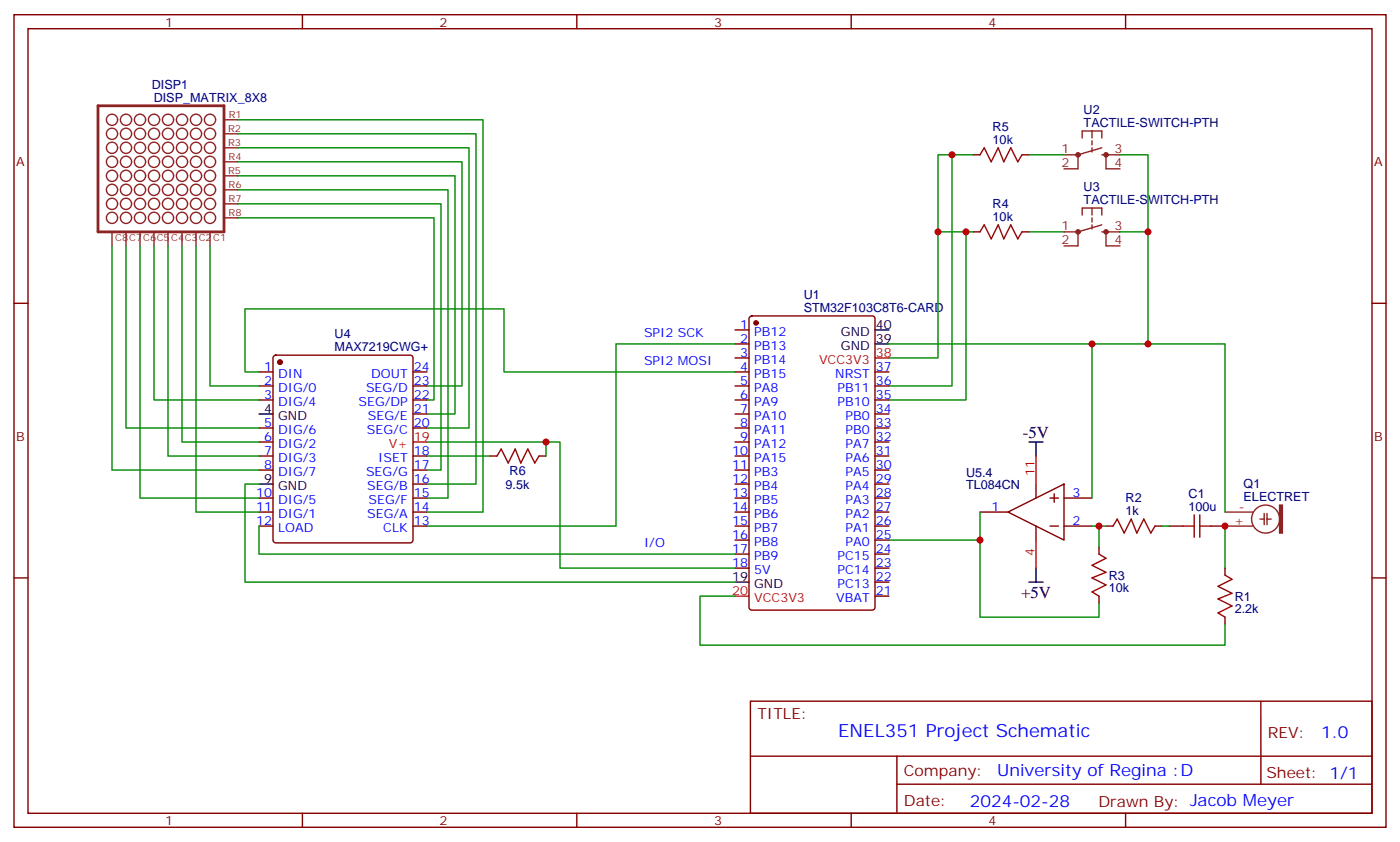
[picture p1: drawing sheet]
<svg xmlns="http://www.w3.org/2000/svg" width="353mm" height="212mm" viewBox="0 0 353 212" stroke-linecap="round" stroke-linejoin="round" font-family="sans-serif">
<g fill="none" stroke="#870000" stroke-width=".35">
<path d="M3.5 3.7h345.7v204.6h-345.7zM7.1 7.2h338.6v197.6h-338.6zM76.2 3.7v3.5M145.3 3.7v3.5M214.5 3.7v3.5M283.6 3.7v3.5M245.2 39h1.7M257.5 39h1.8M245.2 58.4h1.7M257.5 58.4h1.8M3.5 76.4h3.6M189 79.8l.4-.2h30.4a.71 .71 0 0 1 .7 .7l-.1 72.9-.6 .4h-30.4l-.5-.2-.2-.5v-72.6z"/>
<path d="M345.7 76.4h3.5M65.3 93.7h3.5M65.3 97.2h3.5M69 89.6l.5-.2h33.9a.71 .71 0 0 1 .7 .7l-.1 46.2-.6 .4h-33.9l-.5-.2-.2-.5v-45.9zM104.1 93.7h3.5M104.1 97.2h3.5M185.2 83.1h3.5M185.2 86.6h3.5M185.2 90.1h3.5M185.2 93.7h3.5M185.2 97.2h3.5M220.5 93.7h3.5"/>
<path d="M220.5 97.2h3.5M65.3 100.7h3.5M65.3 107.8h3.5M65.3 111.3h3.5M65.3 114.8h3.5M65.3 118.4h3.5M104.1 100.7h3.5M104.1 104.2h3.5M104.1 107.8h3.5M104.1 114.8h3.5M104.1 118.4h3.5M123.5 114.8h1.7"/>
<path d="M135.8 114.8h1.8M185.2 100.7h3.5M185.2 104.2h3.5M185.2 107.8h3.5M185.2 111.3h3.5M185.2 114.8h3.5M185.2 118.4h3.5M220.5 100.7h3.5M220.5 104.2h3.5M220.5 107.8h3.5M220.5 111.3h3.5M220.5 114.8h3.5"/>
<path d="M220.5 118.4h3.5M65.3 125.4h3.5M65.3 128.9h3.5M65.3 132.5h3.5M104.1 121.9h3.5M104.1 125.4h3.5M104.1 128.9h3.5M104.1 132.5h3.5M185.2 121.9h3.5M185.2 125.4h3.5M185.2 128.9h3.5M185.2 132.5h3.5"/>
<path d="M185.2 136h3.5M185.2 139.5h3.5M220.5 121.9h3.5M220.5 125.4h3.5M220.5 128.9h3.5M220.5 132.5h3.5M220.5 136h3.5M220.5 139.5h3.5M246.9 128.9h7.1M254 128.9l14.1-7v14.1zM261.1 121.9v3.5M261.1 132.5v3.5"/>
<path d="M264.6 125.4h2.1M264.6 132.5h2.1M265.6 124.4v2.1M268.1 125.4h7.1M268.1 132.5h7.1M276.9 137.8v1.7M278.7 132.5h1.8M291 132.5h1.8M294.6 132.5h3.5M305.2 132.5h3.5M3.5 145.5h3.6M185.2 143.1h3.5"/>
<path d="M220.5 143.1h3.5M220.5 150.1h3.5M220.5 146.6h3.5M276.9 150.1v1.8M308.7 143.1v1.7M308.7 155.4v1.8M345.7 145.5h3.5M189.1 176.6h156.6v28.2h-156.6zM317.7 176.6v20.9M189.1 190.4h156.5M226 197.5h119.6M226 190.4v14.1"/>
<path d="M76.2 204.8v3.5M145.3 204.8v3.5M214.5 204.8v3.5M283.6 204.8v3.5"/>
</g>
<g fill="#870000" stroke="#870000" stroke-width=".35">
<circle cx="190.5" cy="81.3" r=".53"/>
<circle cx="70.6" cy="91.2" r=".53"/>
</g>
<path d="M220.5 86.6h3.5M220.5 83.1h3.5M65.3 104.2h3.5M259.3 111.3h3.5M261.1 111.3v3.5M65.3 121.9h3.5M185.2 146.6h3.5M259.3 146.6h3.5M261.1 143.1v3.5" fill="none" stroke="#000" stroke-width=".35"/>
<path d="M220.5 90.1h3.5M104.1 111.3h3.5M261.1 114.8v7.1M261.1 136v7.1M185.2 150.1h3.5" fill="none" stroke="#f00" stroke-width=".35"/>
<g fill="none" stroke="#8c2424" stroke-width=".35">
<path d="M56.4 30.2h3.6M56.4 33.7h3.6M56.4 37.2h3.6M268.1 39h3.5M271.6 39v3.5h-3.5M272.7 34.7v-1.7h4.9v1.7M275.2 33v1.7M275.2 35.5v1M275.2 37.2v1.1M277.6 39h4.6M277.6 37.2l-6 1.8M278.7 39v3.5h3.5"/>
<path d="M28.2 58.4v3.5M31.7 58.4v3.5M35.3 58.4v3.5M38.8 58.4v3.5M42.3 58.4v3.5M45.9 58.4v3.5M49.4 58.4v3.5M52.9 58.4v3.5M56.4 40.7h3.6M56.4 44.3h3.6M56.4 47.8h3.6M56.4 51.3h3.6"/>
<path d="M56.4 54.9h3.6M268.1 58.4h3.5M271.6 58.4v3.5h-3.5M272.7 54.2v-1.8h4.9v1.8M275.2 52.4v1.8M275.2 54.9v1M275.2 56.6v1.1M277.6 58.4h4.6M277.6 56.6l-6 1.8M278.7 58.4v3.5h3.5M308.7 128.9h7M308.7 132.5h7"/>
<path d="M317.5 130.7h1.1M318.6 129.3v2.8M319.3 130.7h1M319.3 129.3v2.8"/>
<circle cx="28.2" cy="30.2" r="1.41"/>
<circle cx="28.2" cy="33.7" r="1.41"/>
<circle cx="28.2" cy="37.2" r="1.41"/>
<circle cx="31.7" cy="30.2" r="1.41"/>
<circle cx="31.7" cy="33.7" r="1.41"/>
<circle cx="31.7" cy="37.2" r="1.41"/>
<circle cx="35.3" cy="30.2" r="1.41"/>
<circle cx="35.3" cy="33.7" r="1.41"/>
<circle cx="35.3" cy="37.2" r="1.41"/>
<circle cx="38.8" cy="30.2" r="1.41"/>
<circle cx="38.8" cy="33.7" r="1.41"/>
<circle cx="38.8" cy="37.2" r="1.41"/>
<circle cx="42.3" cy="30.2" r="1.41"/>
<circle cx="42.3" cy="37.2" r="1.41"/>
<circle cx="42.3" cy="33.7" r="1.41"/>
<circle cx="45.9" cy="30.2" r="1.41"/>
<circle cx="45.9" cy="37.2" r="1.41"/>
<circle cx="45.9" cy="33.7" r="1.41"/>
<circle cx="49.4" cy="30.2" r="1.41"/>
<circle cx="49.4" cy="33.7" r="1.41"/>
<circle cx="49.4" cy="37.2" r="1.41"/>
<circle cx="52.9" cy="30.2" r="1.41"/>
<circle cx="52.9" cy="33.7" r="1.41"/>
<circle cx="52.9" cy="37.2" r="1.41"/>
<circle cx="28.2" cy="51.3" r="1.41"/>
<circle cx="28.2" cy="44.3" r="1.41"/>
<circle cx="28.2" cy="47.8" r="1.41"/>
<circle cx="28.2" cy="54.9" r="1.41"/>
<circle cx="28.2" cy="40.7" r="1.41"/>
<circle cx="31.7" cy="54.9" r="1.41"/>
<circle cx="31.7" cy="44.3" r="1.41"/>
<circle cx="31.7" cy="40.7" r="1.41"/>
<circle cx="31.7" cy="51.3" r="1.41"/>
<circle cx="31.7" cy="47.8" r="1.41"/>
<circle cx="35.3" cy="47.8" r="1.41"/>
<circle cx="35.3" cy="54.9" r="1.41"/>
<circle cx="35.3" cy="51.3" r="1.41"/>
<circle cx="35.3" cy="40.7" r="1.41"/>
<circle cx="35.3" cy="44.3" r="1.41"/>
<circle cx="38.8" cy="54.9" r="1.41"/>
<circle cx="38.8" cy="44.3" r="1.41"/>
<circle cx="38.8" cy="47.8" r="1.41"/>
<circle cx="38.8" cy="51.3" r="1.41"/>
<circle cx="38.8" cy="40.7" r="1.41"/>
<circle cx="42.3" cy="40.7" r="1.41"/>
<circle cx="42.3" cy="54.9" r="1.41"/>
<circle cx="42.3" cy="51.3" r="1.41"/>
<circle cx="42.3" cy="44.3" r="1.41"/>
<circle cx="42.3" cy="47.8" r="1.41"/>
<circle cx="45.9" cy="54.9" r="1.41"/>
<circle cx="45.9" cy="40.7" r="1.41"/>
<circle cx="45.9" cy="44.3" r="1.41"/>
<circle cx="45.9" cy="51.3" r="1.41"/>
<circle cx="45.9" cy="47.8" r="1.41"/>
<circle cx="49.4" cy="47.8" r="1.41"/>
<circle cx="49.4" cy="44.3" r="1.41"/>
<circle cx="49.4" cy="54.9" r="1.41"/>
<circle cx="49.4" cy="40.7" r="1.41"/>
<circle cx="49.4" cy="51.3" r="1.41"/>
<circle cx="52.9" cy="40.7" r="1.41"/>
<circle cx="52.9" cy="44.3" r="1.41"/>
<circle cx="52.9" cy="51.3" r="1.41"/>
<circle cx="52.9" cy="47.8" r="1.41"/>
<circle cx="52.9" cy="54.9" r="1.41"/>
<circle cx="318.9" cy="130.7" r="3.5"/>
</g>
<path d="M322.4 127.2h.7v7h-.7z" fill="#8c2424" stroke="#8c2424" stroke-width=".35"/>
<g fill="none" stroke="#8c2424" stroke-width=".71">
<path d="M24.7 26.6h31.7v31.8h-31.7z"/>
<circle cx="271.6" cy="39" r=".35"/>
<circle cx="278.7" cy="39" r=".35"/>
<circle cx="271.6" cy="58.4" r=".35"/>
<circle cx="278.7" cy="58.4" r=".35"/>
</g>
<path d="M246.9 39l1.1-1.8 1.8 3.5 1.7-3.5 1.4 3.5 1.8-3.5 1.8 3.5 1-1.7M246.9 58.4l1.1-1.8 1.8 3.5 1.7-3.5 1.4 3.5 1.8-3.5 1.8 3.5 1-1.7M125.2 114.8l1.1-1.7 1.8 3.5 1.7-3.5 1.4 3.5 1.8-3.5 1.8 3.5 1-1.8M276.9 139.5l1.8 1.1-3.5 1.7 3.5 1.8-3.5 1.4 3.5 1.8-3.5 1.7 1.7 1.1M280.5 132.5l1-1.8 1.8 3.5 1.7-3.5 1.5 3.5 1.7-3.5 1.8 3.5 1-1.7M298.1 132.5h2.8M300.9 129.6v5.7M302.3 132.5h2.9M302.3 129.6v5.7M308.7 144.8l1.7 1.1-3.5 1.7 3.5 1.8-3.5 1.4 3.5 1.8-3.5 1.7 1.8 1.1" fill="none" stroke="#a10000" stroke-width=".35"/>
<g fill="none" stroke="#008700" stroke-width=".35">
<path d="M60 37.2h58.2v70.6h-10.6M60 33.7h59.9v88.2h-12.3M60 30.2h61.7v98.7h-14.1M239.9 39v58.2h-15.9M245.2 39h-8.8v19.4h8.8M259.3 39h8.8M282.2 39h7.1v47.6M60 54.9h49.4v45.8h-1.8M60 51.3h51.1v67.1h-3.5M60 47.8h52.9v77.6h-5.3M60 44.3h54.7v59.9h-7.1M60 40.7h56.4v56.5h-8.8"/>
<path d="M236.4 58.4v31.7h-12.4M243.4 58.4v42.3h-19.4M259.3 58.4h8.8M282.2 58.4h7.1M28.2 61.9v56.5h37.1M31.7 61.9v45.9h33.6M35.3 61.9v63.5h30M38.8 61.9v38.8h26.5M42.3 61.9v52.9h23M45.9 61.9v49.4h19.4M49.4 61.9v67h15.9M52.9 61.9v35.3h12.4"/>
<path d="M65.3 93.7h-3.6v-15.9h65.3v15.9h58.2M185.2 86.6h-30v45.9h-47.6M224 86.6h84.7v42.3M275.2 86.6v38.8M107.6 111.3h33.5v31.8h44.1M107.6 114.8h15.9M137.6 111.3v3.5M65.3 121.9h-3.6v24.7h123.5M65.3 132.5v7h119.9M246.9 128.9v7.1h-22.9M246.9 136v19.4h30v-3.5M275.2 132.5h3.5"/>
<path d="M276.9 132.5v5.3M292.8 132.5h1.8M308.7 132.5v10.6M185.2 150.1h-8.8v12.4h132.3v-5.3"/>
</g>
<g fill="#c00">
<circle cx="275.2" cy="86.6" r=".88"/>
<circle cx="276.9" cy="132.5" r=".88"/>
<circle cx="246.9" cy="136" r=".88"/>
<circle cx="308.7" cy="132.5" r=".88"/>
<circle cx="236.4" cy="58.4" r=".88"/>
<circle cx="137.6" cy="111.3" r=".88"/>
<circle cx="289.3" cy="86.6" r=".88"/>
<circle cx="289.3" cy="58.4" r=".88"/>
<circle cx="239.9" cy="39" r=".88"/>
<circle cx="243.4" cy="58.4" r=".88"/>
</g>
<text font-size="4.6" fill="#00f" x="211.2" y="185.6">ENEL351 Project Schematic</text>
<g font-size="4.2">
<text x="257.8" y="110.2">-5V</text>
<text x="257.3" y="150.5">+5V</text>
</g>
<g font-size="4.2" fill="#00f">
<text x="332.9" y="185.8">1.0</text>
<text x="251.3" y="195.4">University of Regina :D</text>
<text x="244.3" y="203.2">2024-02-28</text>
</g>
<g font-size="3.9" fill="#800">
<text x="190.9" y="181.2">TITLE:</text>
<text x="319.5" y="185.8">REV:</text>
<text x="227.8" y="195.4">Company:</text>
<text x="319.1" y="196">Sheet: 1/1</text>
<text x="227.8" y="203">Date:</text>
<text x="276.8" y="203.1">Drawn By: Jacob Meyer</text>
</g>
<g font-size="3.2" fill="#800">
<text x="41.6" y="6.7">1</text>
<text x="110.8" y="6.7">2</text>
<text x="179.9" y="6.7">3</text>
<text x="249.1" y="6.7">4</text>
<text x="4.1" y="41.8">A</text>
<text x="346.3" y="41.8">A</text>
<text x="4.1" y="110.9">B</text>
<text x="346.3" y="110.9">B</text>
<text x="41.6" y="207.8">1</text>
<text x="110.8" y="207.8">2</text>
<text x="179.9" y="207.8">3</text>
<text x="249.1" y="207.8">4</text>
</g>
<g font-size="3.2" fill="#000080">
<text x="38.3" y="22.4">DISP1</text>
<text x="38.7" y="25.6">DISP_MATRIX_8X8</text>
<text x="273.1" y="28.7">U2</text>
<text x="250.1" y="33">R5</text>
<text x="273.1" y="31.9">TACTILE-SWITCH-PTH</text>
<text x="250.1" y="36.2">10k</text>
<text x="250.1" y="52.4">R4</text>
<text x="273.1" y="51.3">TACTILE-SWITCH-PTH</text>
<text x="273.1" y="48.2">U3</text>
<text x="250.1" y="55.6">10k</text>
<text x="202.5" y="75.3">U1</text>
<text x="202.5" y="78.5">STM32F103C8T6-CARD</text>
<text x="84.3" y="88.4">MAX7219CWG+</text>
<text x="84.3" y="85.2">U4</text>
<text x="128.4" y="119.5">R6</text>
<text x="127.4" y="123.1">9.5k</text>
<text x="243.4" y="120.1">U5.4</text>
<text x="243.4" y="123">TL084CN</text>
<text x="299.5" y="125.4">C1</text>
<text x="313.4" y="122.9">Q1</text>
<text x="283.6" y="129.6">1k</text>
<text x="283.6" y="126.5">R2</text>
<text x="299.5" y="128.6">100u</text>
<text x="313.4" y="126.1">ELECTRET</text>
<text x="279.4" y="149.1">10k</text>
<text x="279.4" y="146">R3</text>
<text x="311.1" y="154.4">2.2k</text>
<text x="311.1" y="151.3">R1</text>
</g>
<g font-size="3.2" fill="#8d2323">
<text x="267.5" y="38.6">1</text>
<text x="280.8" y="38.6">3</text>
<text x="267.5" y="42.2">2</text>
<text x="280.8" y="42.2">4</text>
<text x="267.5" y="58">1</text>
<text x="280.8" y="58">3</text>
<text x="267.5" y="61.6">2</text>
<text x="280.8" y="61.6">4</text>
<text x="312.2" y="128.6">-</text>
<text x="311" y="132.1">+</text>
</g>
<g font-size="3.2" fill="#00f">
<text x="186.5" y="82.7">1</text>
<text x="162.3" y="84.8">SPI2 SCK</text>
<text x="186.5" y="86.3">2</text>
<text x="186.5" y="89.8">3</text>
<text x="190" y="84.5">PB12</text>
<text x="190" y="88">PB13</text>
<text x="66.6" y="93.3">1</text>
<text x="70.1" y="95.1">DIN</text>
<text x="93.5" y="95.1">DOUT</text>
<text x="104.2" y="93.3">24</text>
<text x="162.3" y="91.9">SPI2 MOSI</text>
<text x="186.5" y="93.3">4</text>
<text x="190" y="91.5">PB14</text>
<text x="190" y="95.1">PB15</text>
<text x="210.5" y="95.1">NRST</text>
<text x="220.7" y="93.3">37</text>
<text x="66.6" y="96.8">2</text>
<text x="66.6" y="100.4">3</text>
<text x="70.1" y="98.6">DIG/0</text>
<text x="92.2" y="98.6">SEG/D</text>
<text x="104.2" y="100.4">22</text>
<text x="104.2" y="96.8">23</text>
<text x="186.5" y="96.8">5</text>
<text x="186.5" y="100.4">6</text>
<text x="190" y="98.6">PA8</text>
<text x="211.1" y="98.6">PB11</text>
<text x="220.7" y="100.4">35</text>
<text x="220.7" y="96.8">36</text>
<text x="66.6" y="107.4">5</text>
<text x="70.1" y="102.1">DIG/4</text>
<text x="90.3" y="102.1">SEG/DP</text>
<text x="92.7" y="105.7">SEG/E</text>
<text x="104.2" y="107.4">20</text>
<text x="104.2" y="103.9">21</text>
<text x="186.5" y="103.9">7</text>
<text x="186.5" y="107.4">8</text>
<text x="190" y="102.1">PA9</text>
<text x="190" y="105.7">PA10</text>
<text x="211.1" y="102.1">PB10</text>
<text x="213.1" y="105.7">PB0</text>
<text x="220.7" y="107.4">33</text>
<text x="220.7" y="103.9">34</text>
<text x="66.6" y="110.9">6</text>
<text x="70.1" y="109.2">DIG/6</text>
<text x="70.1" y="112.7">DIG/2</text>
<text x="92.5" y="109.2">SEG/C</text>
<text x="186.5" y="110.9">9</text>
<text x="190" y="109.2">PA11</text>
<text x="190" y="112.7">PA12</text>
<text x="213.1" y="109.2">PB0</text>
<text x="213.1" y="112.7">PA7</text>
<text x="220.7" y="110.9">32</text>
<text x="66.6" y="114.5">7</text>
<text x="66.6" y="118">8</text>
<text x="70.1" y="116.2">DIG/3</text>
<text x="70.1" y="119.8">DIG/7</text>
<text x="92.2" y="119.8">SEG/G</text>
<text x="95.3" y="116.2">ISET</text>
<text x="104.2" y="118">17</text>
<text x="104.2" y="114.5">18</text>
<text x="184.5" y="114.5">10</text>
<text x="184.5" y="118">11</text>
<text x="190" y="116.2">PA15</text>
<text x="190" y="119.8">PB3</text>
<text x="213.1" y="119.8">PA5</text>
<text x="213.1" y="116.2">PA6</text>
<text x="220.7" y="118">30</text>
<text x="220.7" y="114.5">31</text>
<text x="64.6" y="125.1">10</text>
<text x="92.5" y="123.3">SEG/B</text>
<text x="104.2" y="125.1">15</text>
<text x="104.2" y="121.5">16</text>
<text x="184.5" y="121.5">12</text>
<text x="184.5" y="125.1">13</text>
<text x="190" y="123.3">PB4</text>
<text x="213.1" y="123.3">PA4</text>
<text x="220.7" y="125.1">28</text>
<text x="220.7" y="121.5">29</text>
<text x="270.2" y="125.1">3</text>
<text x="64.6" y="128.6">11</text>
<text x="70.1" y="126.8">DIG/5</text>
<text x="70.1" y="130.4">DIG/1</text>
<text x="92.5" y="130.4">SEG/A</text>
<text x="92.9" y="126.8">SEG/F</text>
<text x="104.2" y="128.6">14</text>
<text x="184.5" y="128.6">14</text>
<text x="190" y="126.8">PB5</text>
<text x="190" y="130.4">PB6</text>
<text x="213.1" y="130.4">PA2</text>
<text x="213.1" y="126.8">PA3</text>
<text x="220.7" y="128.6">27</text>
<text x="249.9" y="128.6">1</text>
<text x="64.6" y="132.1">12</text>
<text x="70.1" y="133.9">LOAD</text>
<text x="96.6" y="133.9">CLK</text>
<text x="104.2" y="132.1">13</text>
<text x="162.3" y="137.8">I/O</text>
<text x="184.5" y="132.1">15</text>
<text x="184.5" y="135.6">16</text>
<text x="190" y="133.9">PB7</text>
<text x="190" y="137.4">PB8</text>
<text x="213.1" y="137.4">PA0</text>
<text x="213.1" y="133.9">PA1</text>
<text x="220.7" y="135.6">25</text>
<text x="220.7" y="132.1">26</text>
<text x="270.2" y="132.1">2</text>
<text x="184.5" y="139.2">17</text>
<text x="184.5" y="142.7">18</text>
<text x="190" y="140.9">PB9</text>
<text x="211" y="140.9">PC15</text>
<text x="220.7" y="142.7">23</text>
<text x="220.7" y="139.2">24</text>
<text x="190" y="144.5">5V</text>
<text x="211" y="148">PC13</text>
<text x="211" y="144.5">PC14</text>
<text x="220.7" y="149.8">21</text>
<text x="220.7" y="146.2">22</text>
<text x="210.7" y="151.5">VBAT</text>
</g>
<g font-size="3.2">
<text x="220.7" y="82.7">40</text>
<text x="211.9" y="88">GND</text>
<text x="211.9" y="84.5">GND</text>
<text x="220.7" y="86.3">39</text>
<text x="66.6" y="103.9">4</text>
<text x="70.1" y="105.7">GND</text>
<text x="66.6" y="121.5">9</text>
<text x="70.1" y="123.3">GND</text>
<text x="184.5" y="146.2">19</text>
<text x="190" y="148">GND</text>
</g>
<g font-size="3.2" fill="#f00">
<text x="220.7" y="89.8">38</text>
<text x="206.4" y="91.5">VCC3V3</text>
<text x="98" y="112.7">V+</text>
<text x="104.2" y="110.9">19</text>
<text x="260.7" y="119.8" transform="rotate(-90 260.7 119.8)">11</text>
<text x="260.7" y="140.1" transform="rotate(-90 260.7 140.1)">4</text>
<text x="184.5" y="149.8">20</text>
<text x="190" y="151.5">VCC3V3</text>
</g>
<g font-size="2.5" fill="#8d2323">
<text x="57.6" y="29.7">R1</text>
<text x="57.5" y="33.2">R2</text>
<text x="57.5" y="36.8">R3</text>
<text x="57.6" y="40.3">R4</text>
<text x="57.5" y="43.8">R5</text>
<text x="57.6" y="47.3">R6</text>
<text x="57.6" y="50.9">R7</text>
<text x="57.6" y="54.4">R8</text>
<text x="29" y="60.8">C8</text>
<text x="32.5" y="60.8">C7</text>
<text x="36.1" y="60.8">C6</text>
<text x="39.5" y="60.8">C5</text>
<text x="43.1" y="60.8">C4</text>
<text x="46.5" y="60.8">C3</text>
<text x="50.1" y="60.8">C2</text>
<text x="53.7" y="60.8">C1</text>
</g>
</svg>
